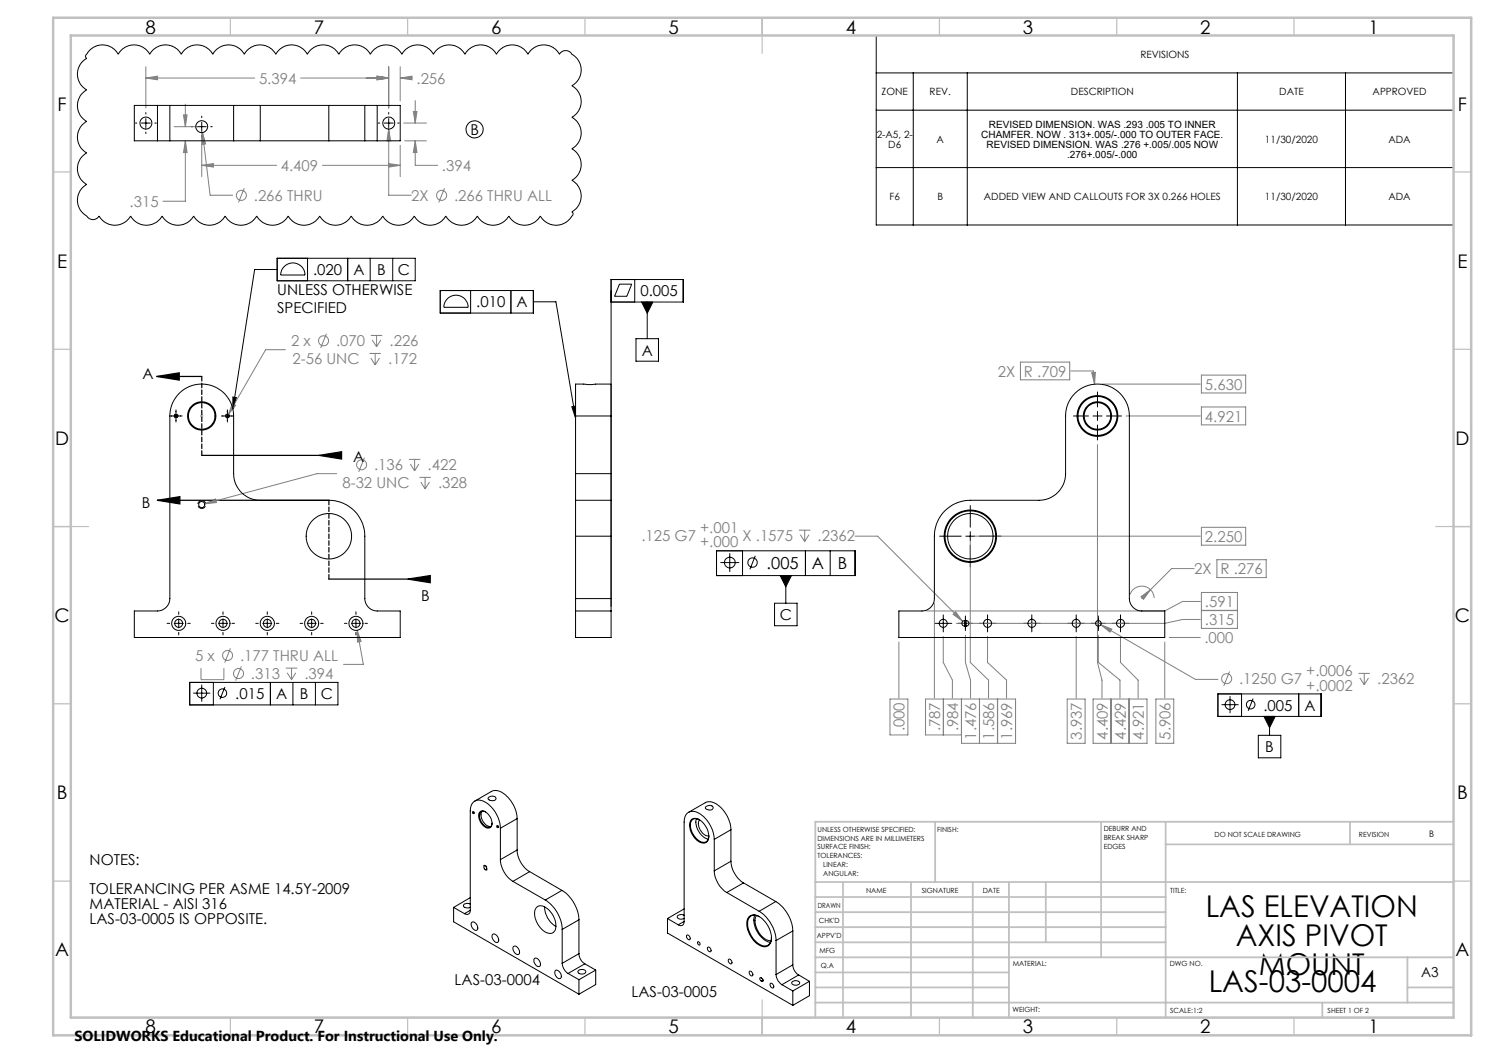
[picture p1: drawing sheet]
<svg xmlns="http://www.w3.org/2000/svg" width="420mm" height="297mm" viewBox="0 0 420 297" stroke-linecap="round" stroke-linejoin="round" font-family="sans-serif">
<g fill="none" stroke="#808080" stroke-width=".28">
<path d="M41.1 18.8v11.7M109.6 18.8v11.7M112.9 18.8v9.7M41.1 22l3.3-.5v1zM41.1 22h30.8M49.1 35.7h6.5M51.8 32.4h1l-.5 3.3zM52.3 39.7l.5 3.3h-1zM52.3 39.7v17.1h-6.4M52.3 29.4v6.3M56.9 37v12.8M57.1 37.4l.9 3.2-1 .1z"/>
<path d="M57.1 37.4l2.2 17.7h6.3M84.8 22h24.8M106.4 21.5l3.2 .5-3.2 .5zM109.6 36.4l.6 3.3h-1.1zM109.6 36.4v18.7h6.4M112.9 22l3.3-.5v1zM112.9 22h3.4M113.9 34.7h6.4M114.2 39.7h6.1M116.6 31.4h1l-.5 3.3zM117.1 39.7l.5 3.3h-1zM117.1 39.7v6.9h6.4"/>
<path d="M117.1 28.4v6.3M56.9 46.6l3.3-.5v1zM56.9 46.6h21.1M68.9 53.1l-1.6 4M90.9 46.6h22M109.6 46.1l3.3 .5-3.3 .5zM112.9 41v8.8M125.4 53.1l-1.6 4M80.5 98.6h-5.6l-10.5 18.3M92.1 94.1l-1.6 4M104.2 99.7h3.2M104.6 94.6h3.2"/>
<path d="M105 95.9l1.2 1.9M105.8 99.7v3.2M106.2 94.6v3.2M107.4 95.9l-1.2 1.9M65.6 113.8l.9 .5-2.1 2.6zM104.6 101l1.2 1.9M107 101l-1.2 1.9M287.8 102.1h13.9v5h-13.9zM302 104.6h6.4l.4 3.8M307.9 105.1l1.1-.1-.2 3.4zM310.8 108.3h27.8M317.6 117.3h21"/>
<path d="M338.9 105.8h12.5v5h-12.5zM338.9 114.8h12.5v5h-12.5zM95 133.6h-5.6l-31.7 8.5M102.8 129.1l-1.6 4M115.3 129.6h3.3M115.7 130.9l1.2 1.9M116.9 129.6v3.2M118.1 130.9l-1.2 1.9M118.3 134.7h3.2M118.7 136l1.2 1.9M119.9 134.7v3.2M121.1 136l-1.2 1.9"/>
<path d="M309.6 125.4v61.4l1.2 5v5M57.7 142.1l3.1-1.3 .3 .9zM225.4 149.5h3.2M225.7 150.8l1.3 1.9M227 149.5v3.2M228.2 150.8l-1.2 1.9M241.2 151.2h6.3l24 24.1M273.7 152.5v34.3l5.1 5v5M275 151.2h63.6M338.9 148.7h12.5v5.1h-12.5zM343.3 157.9h13.9v5h-13.9zM100.8 177.8l1 3.1-1 .2z"/>
<path d="M100.8 177.8l1.7 9.6h-5.6M263.6 170.1v26.7M266.1 179.5v7.3l2.5 5v5M268.9 173.3l.7-.7 1.9 2.7zM272.3 179.1v7.7l1.5 5v5M278.6 179.5v7.3l5.3 5v5M303.6 179.5v17.3M309.8 179.1v7.7l6.1 5v5M310.5 176.2l3.1 1.2-.5 .9zM310.5 176.2l26.7 15.4h6.3M316.1 179.5v7.3l4.9 5v5M318.8 167.6a3.5 3.5 0 0 1 3.8-2.3 3.5 3.5 0 0 1 2.9 3.4"/>
<path d="M321.8 168.3l2.7-2-2 2.7zM324.5 166.3l-2.4 2.5M329.8 179.8h8.8M336.8 160.4h-6.3l-6 5.9M338.6 174.7h-5l-5.1 1.1h-58.8M338.6 169.6h-5l-5.1 2.7h-67.2M338.9 167.1h10.1v5.1h-10.1zM338.9 172.2h10.1v5h-10.1zM56.7 188.5v3.2h6.4v-3.2M65 182.9l-1.6 4M68.1 188l-1.6 4M80.6 188.5h3.2"/>
<path d="M81 189.8l1.2 1.9M82.2 188.5v3.2M83.4 189.8l-1.2 1.9M251 197.2h5.1v10.1h-5.1zM253.5 181.1v15.7M261.1 197.2h5v10.1h-5zM271.2 197.2v12.5h10.1v-12.5h-15.2v10.1h5.1M276.3 197.2v12.5M281.4 197.2h5.1v12.5h-5.1zM301 197.2h5.1v12.5h-5.1zM308.3 197.2h5v12.5h-5zM313.4 197.2h10.1v12.5h-10.1z"/>
<path d="M318.5 197.2v12.5M326 197.2h5.1v12.5h-5.1zM328.5 181.1v15.7M346.8 189.4l-1.6 4.1M383.2 189.9h3.2M383.6 191.2l1.2 1.9M384.8 189.9v3.2M386 191.2l-1.2 1.9"/>
<circle cx="68.1" cy="55.1" r="1.41"/>
<circle cx="124.6" cy="55.1" r="1.41"/>
<circle cx="91.3" cy="96.1" r="1.42"/>
<circle cx="102" cy="131.1" r="1.4"/>
<circle cx="64.2" cy="184.9" r="1.42"/>
<circle cx="67.3" cy="190" r="1.41"/>
<circle cx="346" cy="191.4" r="1.41"/>
</g>
<g fill="none" stroke="#000" stroke-width=".28">
<path d="M25.2 14.2a5.1 5.1 0 0 1 8.1 1.1 5.1 5.1 0 0 1 8.9 0 5.1 5.1 0 0 1 8.9 0 5.1 5.1 0 0 1 8.9 0 5.1 5.1 0 0 1 8.9 0 5.1 5.1 0 0 1 8.9 0 5.1 5.1 0 0 1 8.9 0 5.1 5.1 0 0 1 8.9 0 5.1 5.1 0 0 1 8.9 0 5.1 5.1 0 0 1 8.8 0 5.1 5.1 0 0 1 8.9 0 5.1 5.1 0 0 1 8.9 0 5.1 5.1 0 0 1 8.9 0 5.1 5.1 0 0 1 8.9 0 5.1 5.1 0 0 1 8.9 0 2 2 0 0 1 3.5 0 5.1 5.1 0 0 1 0 8.9 5.1 5.1 0 0 1 0 8.9 5.1 5.1 0 0 1 0 8.9 5.1 5.1 0 0 1 0 8.9 5.1 5.1 0 0 1 0 8.9l.3 .5a5.2 5.2 0 0 1-4.4 3.2 5.2 5.2 0 0 1-4.8-2.6 5.1 5.1 0 0 1-8.9 0 5.1 5.1 0 0 1-8.9 0 5.1 5.1 0 0 1-8.9 0 5.1 5.1 0 0 1-8.9 0 5.1 5.1 0 0 1-8.9 0 5.1 5.1 0 0 1-8.8 0 5.1 5.1 0 0 1-8.9 0 5.1 5.1 0 0 1-8.9 0 5.1 5.1 0 0 1-8.9 0 5.1 5.1 0 0 1-8.9 0 5.1 5.1 0 0 1-8.9 0 5.1 5.1 0 0 1-8.9 0 5.1 5.1 0 0 1-8.9 0 5.1 5.1 0 0 1-8.9 0 2 2 0 0 1-3.5 0 5.1 5.1 0 0 1 0-8.9 5.1 5.1 0 0 1 0-8.9 5.1 5.1 0 0 1 0-8.8 5.1 5.1 0 0 1 0-8.9 5.1 5.1 0 0 1 0-8.9l-.2-.4v-.5zM247.2 10h162.8v53.5h-162.8zM38.2 34.7h.4M39.9 34.7h2.5M41.1 31.7v.5M41.1 33.4v2.6M41.1 37.2v.5M43.7 34.7h.4M53.9 35.7h.5M55.6 35.7h2.6M56.9 32.8v.4M56.9 34.5v2.5"/>
<path d="M56.9 38.3v.4M59.4 35.7h.5M106.7 34.7h.4M108.4 34.7h2.5M109.6 31.7v.5M109.6 33.4v2.6M109.6 37.2v.5M112.2 34.7h.4M247.2 20.6h162.8M247.2 31.1h162.8M257.6 20.6v42.9M272.8 20.6v42.9"/>
<path d="M349 20.6v42.9M379.5 20.6v42.9M247.2 47.3h162.8M78.2 72.8h38.9v6.4h-38.9zM78.2 76h-6.4l-6.1 39.3M80 75.4a3.4 3.4 0 0 1 3.8-1 3.4 3.4 0 0 1 2.2 3.2h-6.8l.2-1.3zM86.7 72.8v6.4M98.1 72.8v6.4M104.4 72.8v6.4M110.8 72.8v6.4M179 78.8v6.4M124.2 81.9h26.3v6.4h-26.3z"/>
<path d="M126.2 84.3a3.4 3.4 0 0 1 3.7-.8 3.4 3.4 0 0 1 2.1 3.2h-6.8l.1-1zM132.8 81.9v6.4M144.1 81.9v6.4M150.5 85.1h6.3l5.5 32.8M172.4 85.2h20.4v-6.4h-20.4v92.3M174.7 80.1h3.5l-1.4 3.5h-3.4zM179.4 95.5h6.3v6.4h-6.3zM181 85.2h3.1l-1.5 3.2zM182.6 85.2v10.3M47.9 117.3h3.5M49.6 115.6v3.4M62.4 117.3h3.5"/>
<path d="M64.1 115.6v3.4M65.7 112l1 .1-1 3.2zM161.3 114.7l1-.2v3.4zM302.8 117.3h4.2M308.3 117.3h2.5M309.6 110.6v4.2M309.6 116.1v2.5M309.6 119.9v4.2M312.1 117.3h4.2M202.1 155.4h39.1v6.9h-39.1zM203.2 158.7h5.3M205.8 156v5.3"/>
<path d="M209.4 155.4v6.9M213 156.8l-1.5 3.8M227.2 155.4v6.9M234.2 155.4v6.9M265 151.2h6.1M272.4 151.2h2.6M273.7 142.6v6.1M273.7 150v2.5M273.7 153.8v6.1M276.2 151.2h6.2M47.1 175.8h.8M49.1 175.8h2.6"/>
<path d="M50.4 172.6v.7M50.4 174.6v2.5M50.4 178.4v.7M53 175.8h.7M59.7 175.8h.7M61.6 175.8h2.6M62.9 172.6v.7M62.9 174.6v2.5M62.9 178.4v.7M65.4 175.8h.7M72.1 175.8h.7M74.1 175.8h2.6"/>
<path d="M75.4 172.6v.7M75.4 174.6v2.5M75.4 178.4v.7M77.9 175.8h.8M84.6 175.8h.8M86.6 175.8h2.6M87.9 172.6v.7M87.9 174.6v2.5M87.9 178.4v.7M90.5 175.8h.7M97.2 175.8h.7M99.1 175.8h2.6"/>
<path d="M100.4 172.6v.7M100.4 174.6v2.5M100.4 178.4v.7M102.9 175.8h.7M218.5 170.1h6.3v6.4h-6.3zM220.1 162.3h3.1l-1.5 3.2zM221.7 162.3v7.8M263.7 175.8h4.8M266.1 173.4v4.8M270.2 175.8h4.2M272.3 173.7v4.2M276.2 175.8h4.8"/>
<path d="M278.6 173.4v4.8M288.7 175.8h4.7M291 173.4v4.8M301.2 175.8h4.8M303.6 173.4v4.8M307.7 175.8h4.2M309.8 173.7v4.2M313.7 175.8h4.8M316.1 173.4v4.8M53.5 192.5h41.8v6.3h-41.8zM54.5 195.5h4.8M56.9 193.1v4.8"/>
<path d="M60.2 192.5v6.3M63.4 193.8l-1.3 3.4M76.3 192.5v6.3M82.6 192.5v6.3M89 192.5v6.3M343.5 195.7h29.2v6.4h-29.2zM344.6 198.8h4.8M347 196.4v4.8M350.2 195.7v6.4M353.4 197l-1.3 3.5M366.3 195.7v6.4M354.9 207.4h6.4v6.3h-6.4z"/>
<path d="M356.5 202.1h3.2l-1.6 3.1zM358.1 202.1v5.3"/>
<circle cx="133.9" cy="36.5" r="2.41"/>
<circle cx="205.9" cy="158.7" r="1.51"/>
<circle cx="212.3" cy="158.7" r="1.33"/>
<circle cx="56.9" cy="195.5" r="1.37"/>
<circle cx="62.8" cy="195.5" r="1.2"/>
<circle cx="347" cy="198.7" r="1.38"/>
<circle cx="352.8" cy="198.7" r="1.2"/>
</g>
<path d="M44.2 106.2l6.4-1v2zM44.2 106.2h12.7M56.9 128.4h33.1M90 128.4l6.3-1v2.1zM44.4 141.1l6.3-1v2zM44.4 141.1h48.3M92.7 163.3h22.3M115 163.3l6.4-1v2.1z" fill="none" stroke="#000" stroke-width=".35"/>
<path d="M56.4 117.3h1M56.6 117l.7 .7M56.9 116.8v1M57.3 117l-.7 .7" fill="none" stroke="#c0c0c0" stroke-width=".28"/>
<path d="M49.7 117.8a.55 .55 0 0 1-.5-.7 .55 .55 0 0 1 .9-.1 .55 .55 0 0 1-.3 .8h-.1M64.2 117.8a.55 .55 0 0 1-.5-.7 .55 .55 0 0 1 .9-.1 .55 .55 0 0 1-.3 .8h-.1" fill="none" stroke="#000" stroke-width=".28" stroke-dasharray="1.3 .6" stroke-dashoffset="-.1" stroke-linecap="butt"/>
<path d="M56.9 143.4a1.11 1.11 0 0 1-1-1.6 1.11 1.11 0 0 1 1.9-.1 1.11 1.11 0 0 1-.7 1.7h-.2" fill="none" stroke="#000" stroke-width=".28" stroke-dasharray="1.3 .6" stroke-linecap="butt"/>
<path d="M133.5 229.5l-.1-.1a.31 .31 0 0 1-.2-.4 .31 .31 0 0 1 .4-.2 .31 .31 0 0 1 .2 .5l-.3 .2M140.3 233.4a.31 .31 0 0 1-.3-.4 .31 .31 0 0 1 .5-.2 .31 .31 0 0 1 .1 .4l-.3 .2" fill="none" stroke="#000" stroke-width=".28" stroke-dasharray="1.3 .6" stroke-dashoffset=".9" stroke-linecap="butt"/>
<path d="M136.9 245.3a.64 .64 0 0 1-.5-.5 .64 .64 0 0 1 .4-.7 .72 .72 0 0 1 .6 .6 .72 .72 0 0 1-.3 .7l-.2-.1" fill="none" stroke="#000" stroke-width=".28" stroke-dasharray="1.3 .6" stroke-dashoffset=".7" stroke-linecap="butt"/>
<path d="M56.9 106.2v22.2M92.8 141.1v22.2" fill="none" stroke="#000" stroke-width=".35" stroke-dasharray="1.3 .6"/>
<g fill="none" stroke="#c0c0c0" stroke-width=".35">
<path d="M65 5v5M115 5v5M165 5v5M215 5v10M265 5v5M315 5v5M365 5v5M15 48.5h5M410 48.5h5M15 98.5h5M410 98.5h5M15 148.5h10"/>
<path d="M405 148.5h10M15 198.5h5M410 198.5h5M15 248.5h5M410 248.5h5M65 287v5M115 287v5M165 287v5M215 282v10M265 287v5M315 287v5M365 287v5"/>
</g>
<g fill="none" stroke="#c0c0c0" stroke-width=".5">
<path d="M263.8 231.8v17M310.6 231.8v38.2M328.8 231.8v55.2M328.8 238.2h81.2M380.8 231.8v6.4M410 231.8h-180v55.2M230 248.8h180M230 257.3h98.8M230 253h98.8M237.8 248.8v38.2M257 248.8v38.2M274.4 248.8v38.2"/>
<path d="M284.6 248.8v38.2M295 248.8v17M230 265.8h98.8M230 261.5h98.8M230 278.5h54.6M230 274.3h54.6M230 270h180M397 278.5h13M397 270v12.8M230 282.8h180M373 282.8v4.2"/>
</g>
<path d="M15 5h400v287h-400zM20 10h390v277h-390z" fill="none" stroke="#c0c0c0" stroke-width=".7"/>
<g fill="#000">
<path d="M181 85.2l1.6 3.2 1.5-3.2zM356.5 202.1l1.6 3.1 1.6-3.1zM220.1 162.3l1.6 3.2 1.5-3.2zM161.3 114.7l1-.2v3.4z"/>
<path d="M44.2 106.2l6.4-1v2zM90 128.4l6.3-1v2.1zM44.4 141.1l6.3-1v2zM115 163.3l6.4-1v2.1z"/>
</g>
<path d="M100.8 177.8v3.3l1-.2zM65.6 113.8l-1.2 3.1 2.1-2.6zM57.7 142.1l3.4-.4-.3-.9zM310.5 176.2l2.6 2.1 .5-.9zM269.6 172.6l-.7 .7 2.6 2zM321.8 168.3l.7 .7 2-2.7zM307.9 105.1l.9 3.3 .2-3.4zM109.6 36.4l-.5 3.3h1.1zM112.9 22l3.3-.5v1zM106.4 21.5l3.2 .5-3.2 .5zM41.1 22l3.3-.5v1zM106.4 21.5l3.2 .5-3.2 .5zM117.1 39.7l.5 3.3h-1zM116.6 31.4h1l-.5 3.3zM57.1 37.4l-.1 3.3 1-.1zM51.8 32.4h1l-.5 3.3zM52.3 39.7l.5 3.3h-1zM56.9 46.6l3.3-.5v1zM109.6 46.1l3.3 .5-3.3 .5z" fill="#808080"/>
<path d="M65.7 112l1 .1-1 3.2z" fill="#000"/>
<g fill="none" stroke="#000" stroke-width=".28">
<path d="M44.4 39.7h3.5M44.4 29.7h3.5M44.4 29.7h-6.5v10h6.5M44.4 29.7v10M47.9 39.7h18M47.9 29.7h18M47.9 29.7v10M65.9 39.7h7.5M65.9 29.7h7.5M65.9 29.7v10M73.4 29.7v10M73.4 39.7h19.3"/>
<path d="M73.4 29.7h19.3M92.7 39.7h10.2M92.7 29.7h10.2M92.7 29.7v10M102.9 39.7h3.5M102.9 29.7h3.5M102.9 29.7v10M106.4 29.7h6.5v10h-6.5M106.4 29.7v10M50.7 110.8a9 9 0 0 1 9.8-1.8 9 9 0 0 1 5.4 8.3v16.3a7.5 7.5 0 0 0 7.5 7.5h19.3a10.1 10.1 0 0 1 10.2 10.1v17.6a3.5 3.5 0 0 0 3.5 3.5h6.5v7.5h-75v-7.5h6.5a3.5 3.5 0 0 0 3.5-3.5v-51.5a8.9 8.9 0 0 1 2.8-6.5zM162.3 117.3v-9l3.5 .2 6.6-.2v9M162.3 117.3v16.3"/>
<path d="M162.3 117.3h10.1M172.4 117.3v16.3M162.3 133.6v7.5M162.3 133.6h10.1M172.4 133.6v7.5M162.3 141.1v10.1M162.3 141.1h10.1M162.3 151.2v17.6M162.3 151.2h10.1M172.4 141.1v10.1M172.4 151.2v17.6M266.5 144.1a10.2 10.2 0 0 1 7.2-3h19.4a7.5 7.5 0 0 0 7.5-7.5v-16.3a9 9 0 0 1 9-9 9 9 0 0 1 9 9v51.5a3.5 3.5 0 0 0 3.5 3.5h6.4v7.5h-75v-7.5h6.6a3.5 3.5 0 0 0 3.5-3.5v-17.6a10 10 0 0 1 2.9-7.1z"/>
<path d="M162.3 168.8v3.5M162.3 172.3h10.1M162.3 172.3v7.5h10.1v-7.5M162.3 168.8h10.1M172.4 168.8v3.5M272.1 175a.79 .79 0 0 0-.8 .8 .79 .79 0 0 0 .8 .8M272.1 175h.4M272.1 176.6h.4M272.1 175.8h.4M272.1 175v1.6M272.5 175a.79 .79 0 0 1 .8 .8 .79 .79 0 0 1-.8 .8M272.5 175v1.6"/>
<path d="M133.3 229h.3v.4zM133.9 226l4.7-2.8a3.7 3.7 0 0 1 4.3 1.3 9.3 9.3 0 0 1 3 6.4M135.4 229a1.63 1.63 0 0 1 2.4 .8 2.65 2.65 0 0 1 .4 3.7 2.89 2.89 0 0 1-3.1-2.7l-.1-.9zM136 228.8a3.1 3.1 0 0 0 2.5 4.3M136.9 229a1.13 1.13 0 0 0-1.4 .1 1.13 1.13 0 0 0-.2 1.4 3 3 0 0 0 2.9 2.8l.4-.5 .2-.6M137.8 224.9a1.28 1.28 0 0 1 2.1 .4 1.27 1.27 0 0 1-2.2-.2zM141.1 233.6a8.7 8.7 0 0 0-5.5-7.9 2.51 2.51 0 0 0-3 3v28M141.1 233.6v8.9M145.9 239.7a7.6 7.6 0 0 0 3.5 6.1M145.9 230.9l-4.8 2.7M145.9 239.7l-4.8 2.8M145.9 230.9v8.8"/>
<path d="M194.2 229.1l4.7-2.7a3.6 3.6 0 0 1 4.3 1.3 9.5 9.5 0 0 1 3 6.3M194.9 231.3a2.21 2.21 0 0 1 3.2 .6 4.8 4.8 0 0 1 1.4 5.4 2.21 2.21 0 0 1-3.2-.6 4.8 4.8 0 0 1-1.4-5.4zM196.4 230.9a5.1 5.1 0 0 0 3.4 5.8M197.3 231.2a3.4 3.4 0 0 0 2.6 4.6v-.1a1.58 1.58 0 0 1-.8 1.7 1.58 1.58 0 0 1-1.8-.2 5 5 0 0 1-2.2-5.7 1.62 1.62 0 0 1 2.2-.3M199.2 227.5a1.17 1.17 0 0 1 2 .4 1.31 1.31 0 0 1-2.3-.1zM201.5 236.7a8.8 8.8 0 0 0-5.6-7.8 2.51 2.51 0 0 0-2.9 3v28M201.5 236.7v8.9M206.2 234l-4.7 2.7M206.2 234v8.9M128 255.9v4.1l35.3 20.4M128 255.9l3 1.8M132.6 256.7a1 1 0 0 1-.4 1.1 1 1 0 0 1-1.2-.1"/>
<path d="M132.6 255l-.2-.1a1.03 1.03 0 0 0-1.6 .8 1.69 1.69 0 0 0 1.8 .2M132.6 253.2l-4.6 2.7M132.6 256.7l-1.6 1M136.6 244.3a.59 .59 0 0 1 .6 .3 .59 .59 0 0 1-.1 .7 .73 .73 0 0 1-.5-1zM141.1 242.5a7.8 7.8 0 0 0 3.6 6.1M144.7 248.6l9.1 5.3M149.4 245.8l-4.7 2.8M149.4 245.8l9.1 5.3M151.4 255.9a2.49 2.49 0 0 1 3.4 .8 5.5 5.5 0 0 1 1.7 5.8 2.09 2.09 0 0 1-3.3 0 6 6 0 0 1-2.1-6.1zM153.6 255.8a6.5 6.5 0 0 0 3.2 5.5M153.8 253.9a10.4 10.4 0 0 1 4.8 8.2M158.5 251.1a10.6 10.6 0 0 1 4.8 8.3"/>
<path d="M158.5 251.1l-4.7 2.8M163.3 259.4v9.6M163.3 259.4l-4.7 2.7M188.3 259.1v4.1l35.3 20.4M188.3 259.1l3 1.7M192.9 258.2a1.2 1.2 0 0 0-1.9 .5 1.44 1.44 0 0 0 2 .3M192.9 258.2h.1M193 259.9a1 1 0 0 1-.5 1.1 1 1 0 0 1-1.2-.2M193 256.4l-4.7 2.7M193 259.9l-1.7 .9M201.5 245.6a7.8 7.8 0 0 0 3.5 6.1M205 251.7l9.1 5.3"/>
<path d="M206.2 242.9a7.9 7.9 0 0 0 3.5 6.1M206.2 242.9l-4.7 2.7M209.7 249l-4.7 2.7M209.7 249l9.1 5.3M211.4 258.4a2.84 2.84 0 0 1 3.7 .9 6.5 6.5 0 0 1 2.1 6.9 2.24 2.24 0 0 1-3.4 .1 7.1 7.1 0 0 1-2.9-7.2zM212.9 258.1a6.6 6.6 0 0 0 4.4 7.7M213.4 258.2a5.4 5.4 0 0 0 1.7 6.1 3.4 3.4 0 0 0 2.4 1.1M214.1 257a10.7 10.7 0 0 1 4.8 8.3M214.2 258.5a2.02 2.02 0 0 0-2.4-.1 2.02 2.02 0 0 0-.9 2.1 6.4 6.4 0 0 0 4.8 6.3 1.98 1.98 0 0 0 1.9-2.3M218.8 254.3a10.7 10.7 0 0 1 4.8 8.3M218.8 254.3l-4.7 2.7M133.1 260.1a1.42 1.42 0 0 1 1.4 .8 1.42 1.42 0 0 1-.1 1.5 1.63 1.63 0 0 1-1.3-2.3z"/>
<path d="M139 263.5a1.42 1.42 0 0 1 1.4 .7 1.42 1.42 0 0 1-.1 1.6 1.63 1.63 0 0 1-1.3-2.3zM144.8 267a1.38 1.38 0 0 1 1.4 .4 1.38 1.38 0 0 1 .3 1.4 .72 .72 0 0 1-.7 .5 .72 .72 0 0 1-.6-.6 1.58 1.58 0 0 1-.4-1.7zM150.8 270.3a1.48 1.48 0 0 1 1.4 2.3 1.57 1.57 0 0 1-1.4-2.3zM156.7 273.8a1.51 1.51 0 0 1 1.6 1.9 .86 .86 0 0 1-.9 .3 .86 .86 0 0 1-.6-.7 1.37 1.37 0 0 1-.1-1.5zM158.6 271.7v.3a3.9 3.9 0 0 0 1.6 2.6M158.6 262.1v9.6M160.2 274.6l3.1 1.7M163.1 273.8l.2-.1a1.18 1.18 0 0 1 1.9 .5 1.21 1.21 0 0 1-1.2 .6 1.21 1.21 0 0 1-.9-.9zM163.3 269a3.5 3.5 0 0 0 1.7 2.8M163.3 276.3v4.1M163.3 269l-4.7 2.7M165 271.8l-4.8 2.8"/>
<path d="M165 271.8l3 1.8M168 273.6v4.1l-4.7 2.7M168 273.6l-4.7 2.7M193.7 263.8a.76 .76 0 0 1 .8 .4 .76 .76 0 0 1-.1 .9 .96 .96 0 0 1-.7-1.3zM196.9 265.6l.2 .1a.48 .48 0 0 1 .3 .4 .48 .48 0 0 1-.2 .5l-.1-.1a.58 .58 0 0 1-.2-.9zM199.6 267.2a.74 .74 0 0 1 .8 .4 .74 .74 0 0 1-.1 .9 .94 .94 0 0 1-.7-1.3zM205.6 270.5a.81 .81 0 0 1 .7 .5 .81 .81 0 0 1-.1 .9 .91 .91 0 0 1-.6-1.4zM211.5 273.9a.82 .82 0 0 1 .7 .5 .82 .82 0 0 1-.1 .9 .91 .91 0 0 1-.6-1.4zM214.7 276.7a.44 .44 0 0 1-.5-.5 .44 .44 0 0 1 .5-.4 .56 .56 0 0 1 .5 .4 .56 .56 0 0 1-.2 .6h-.1M214.7 276.7l.2 .1M215.2 276.4l-.5 .3M215.3 276.6l-.4 .2"/>
<path d="M217.3 277.4a.81 .81 0 0 1 .8 .4 .81 .81 0 0 1-.1 .9 .94 .94 0 0 1-.7-1.3zM218.9 274.9l.1 .5a3.6 3.6 0 0 0 1.6 2.3M218.9 265.3v9.6M220.6 277.7l3 1.8M223.6 276.8h.1a1.13 1.13 0 0 1 1.8 .6 1.36 1.36 0 0 1-2.2-.2zM223.6 272.1a3.5 3.5 0 0 0 1.7 2.9M223.6 262.6v9.5M223.6 279.5v4.1M223.6 262.6l-4.7 2.7M223.6 272.1l-4.7 2.8M225.3 275l-4.7 2.7M225.3 275l3 1.8"/>
<path d="M228.3 276.8l-4.7 2.7M228.3 276.8v4l-4.7 2.8"/>
<circle cx="41.2" cy="34.7" r="1.69"/>
<circle cx="56.9" cy="35.7" r="1.68"/>
<circle cx="109.7" cy="34.7" r="1.69"/>
<circle cx="49.7" cy="117.3" r=".44"/>
<circle cx="56.9" cy="117.3" r="4"/>
<circle cx="56.9" cy="117.3" r="3.7"/>
<circle cx="64.2" cy="117.3" r=".44"/>
<circle cx="309.6" cy="117.3" r="4"/>
<circle cx="309.6" cy="117.3" r="3.7"/>
<circle cx="309.6" cy="117.3" r="5.5"/>
<circle cx="309.6" cy="117.3" r="5.8"/>
<circle cx="56.9" cy="142.3" r=".86"/>
<circle cx="92.8" cy="151.2" r="6.4"/>
<circle cx="273.7" cy="151.2" r="6.4"/>
<circle cx="273.7" cy="151.2" r="7.2"/>
<circle cx="273.7" cy="151.2" r="7.4"/>
<circle cx="50.4" cy="175.8" r="1.99"/>
<circle cx="50.4" cy="175.8" r="1.13"/>
<circle cx="62.9" cy="175.8" r="1.99"/>
<circle cx="62.9" cy="175.8" r="1.13"/>
<circle cx="75.4" cy="175.8" r="1.13"/>
<circle cx="75.4" cy="175.8" r="2"/>
<circle cx="87.9" cy="175.8" r="1.99"/>
<circle cx="87.9" cy="175.8" r="1.13"/>
<circle cx="100.4" cy="175.8" r="1.99"/>
<circle cx="100.4" cy="175.8" r="1.13"/>
<circle cx="266.1" cy="175.8" r="1.13"/>
<circle cx="278.6" cy="175.8" r="1.13"/>
<circle cx="291.1" cy="175.8" r="1.12"/>
<circle cx="303.6" cy="175.8" r="1.13"/>
<circle cx="309.8" cy="175.8" r=".78"/>
<circle cx="316.1" cy="175.8" r="1.13"/>
<circle cx="140.4" cy="233.1" r=".24"/>
</g>
<g font-size="8.5">
<text x="340.1" y="258.8">LAS ELEVATION</text>
<text x="348.6" y="266.9">AXIS PIVOT</text>
<text x="355" y="275">MOUNT</text>
<text x="340.9" y="279.7">LAS-03-0004</text>
</g>
<g font-size="5.3">
<text x="41" y="9.5">8</text>
<text x="88.5" y="9.5">7</text>
<text x="138.5" y="9.5">6</text>
<text x="188.5" y="9.5">5</text>
<text x="238.5" y="9.5">4</text>
<text x="288.5" y="9.5">3</text>
<text x="338.5" y="9.5">2</text>
<text x="386" y="9.5">1</text>
<text x="16.2" y="31.2">F</text>
<text x="411.2" y="31.2">F</text>
<text x="16.1" y="75.5">E</text>
<text x="411.1" y="75.5">E</text>
<text x="15.5" y="125.5">D</text>
<text x="410.5" y="125.5">D</text>
<text x="15.4" y="175.5">C</text>
<text x="410.4" y="175.5">C</text>
<text x="16" y="225.5">B</text>
<text x="411" y="225.5">B</text>
<text x="15.5" y="269.7">A</text>
<text x="410.5" y="269.7">A</text>
<text x="41" y="291.5">8</text>
<text x="88.5" y="291.5">7</text>
<text x="138.5" y="291.5">6</text>
<text x="188.5" y="291.5">5</text>
<text x="238.5" y="291.5">4</text>
<text x="288.5" y="291.5">3</text>
<text x="338.5" y="291.5">2</text>
<text x="386" y="291.5">1</text>
</g>
<g font-size="4.7">
<text x="216.3" y="160.6">.005</text>
<text x="229" y="160.6">A</text>
<text x="236.4" y="160.6">B</text>
</g>
<g font-size="4.2" fill="#808080">
<text x="73.1" y="23.6">5.394</text>
<text x="117.5" y="23.6">.256</text>
<text x="79.2" y="48.2">4.409</text>
<text x="124.6" y="48.2">.394</text>
<text x="36.6" y="58.4">.315</text>
<text x="71.6" y="56.6">.266 THRU</text>
<text x="116" y="56.6">2X</text>
<text x="128.1" y="56.6">.266 THRU ALL</text>
<text x="82.1" y="97.7">2 x</text>
<text x="94.8" y="97.7">.070</text>
<text x="109.9" y="97.7">.226</text>
<text x="82.5" y="102.7">2-56 UNC</text>
<text x="109.5" y="102.7">.172</text>
<text x="281.4" y="106.2">2X</text>
<text x="288.8" y="106.2">R .709</text>
<text x="339.9" y="109.9">5.630</text>
<text x="339.9" y="118.9">4.921</text>
<text x="96.6" y="137.7">8-32 UNC</text>
<text x="105.5" y="132.6">.136</text>
<text x="120.6" y="132.6">.422</text>
<text x="123.6" y="137.7">.328</text>
<text x="180.9" y="152.6">.125 G7</text>
<text x="197.5" y="150.3">+.001</text>
<text x="197.5" y="154.4">+.000</text>
<text x="209.4" y="152.6">X .1575</text>
<text x="230.6" y="152.6">.2362</text>
<text x="339.9" y="152.8">2.250</text>
<text x="336.9" y="162">2X</text>
<text x="344.3" y="162">R .276</text>
<text x="339.9" y="171.2">.591</text>
<text x="339.9" y="176.3">.315</text>
<text x="339.7" y="181.4">.000</text>
<text x="55" y="186.4">5 x</text>
<text x="67.7" y="186.4">.177 THRU ALL</text>
<text x="70.8" y="191.5">.313</text>
<text x="85.9" y="191.5">.394</text>
<text x="368.5" y="190.7">+.0006</text>
<text x="349.5" y="193">.1250 G7</text>
<text x="368.5" y="194.8">+.0002</text>
<text x="388.5" y="193">.2362</text>
<text x="255.2" y="206.3" transform="rotate(-90 255.2 206.3)">.000</text>
<text x="265.2" y="206.3" transform="rotate(-90 265.2 206.3)">.787</text>
<text x="270.3" y="206.3" transform="rotate(-90 270.3 206.3)">.984</text>
<text x="275.4" y="208.7" transform="rotate(-90 275.4 208.7)">1.476</text>
<text x="280.4" y="208.7" transform="rotate(-90 280.4 208.7)">1.586</text>
<text x="285.5" y="208.7" transform="rotate(-90 285.5 208.7)">1.969</text>
<text x="305.2" y="208.7" transform="rotate(-90 305.2 208.7)">3.937</text>
<text x="312.4" y="208.7" transform="rotate(-90 312.4 208.7)">4.409</text>
<text x="317.5" y="208.7" transform="rotate(-90 317.5 208.7)">4.429</text>
<text x="322.6" y="208.7" transform="rotate(-90 322.6 208.7)">4.921</text>
<text x="330.2" y="208.7" transform="rotate(-90 330.2 208.7)">5.906</text>
</g>
<g font-size="4.2">
<text x="132.7" y="38">B</text>
<text x="88.3" y="77.6">.020</text>
<text x="99.7" y="77.6">A</text>
<text x="106.4" y="77.6">B</text>
<text x="112.3" y="77.6">C</text>
<text x="78.2" y="83.3">UNLESS OTHERWISE</text>
<text x="180.6" y="83.6">0.005</text>
<text x="78.2" y="88.3">SPECIFIED</text>
<text x="134.3" y="86.7">.010</text>
<text x="145.7" y="86.7">A</text>
<text x="181" y="100.3">A</text>
<text x="40.2" y="106.9">A</text>
<text x="99.6" y="130.2">A</text>
<text x="40" y="143.3">B</text>
<text x="118.8" y="169.4">B</text>
<text x="219.9" y="174.9">C</text>
<text x="66.4" y="197.2">.015</text>
<text x="77.9" y="197.2">A</text>
<text x="84.6" y="197.2">B</text>
<text x="90.5" y="197.2">C</text>
<text x="356.4" y="200.5">.005</text>
<text x="367.9" y="200.5">A</text>
<text x="356.9" y="212.1">B</text>
<text x="25.3" y="243.9">NOTES:</text>
<text x="25.3" y="252.2">TOLERANCING PER ASME 14.5Y-2009</text>
<text x="25.3" y="256.4">MATERIAL - AISI 316</text>
<text x="25.3" y="260.6">LAS-03-0005 IS OPPOSITE.</text>
<text x="128.2" y="277.8">LAS-03-0004</text>
<text x="178.2" y="281.2">LAS-03-0005</text>
</g>
<text font-size="4.1" x="21" y="293.7">SOLIDWORKS Educational Product. For Instructional Use Only.</text>
<text font-size="3.9" x="400.9" y="275.5">A3</text>
<g font-size="2.8">
<text x="321.7" y="16.3">REVISIONS</text>
<text x="248.7" y="26.9">ZONE</text>
<text x="262.2" y="26.9">REV.</text>
<text x="302.1" y="26.9">DESCRIPTION</text>
<text x="360.8" y="26.9">DATE</text>
<text x="387.2" y="26.9">APPROVED</text>
<text x="279" y="36">REVISED DIMENSION. WAS .293 .005 TO INNER</text>
<text x="247.3" y="38.8">2-A5, 2-</text>
<text x="250.6" y="41.6">D6</text>
<text x="264.2" y="40.2">A</text>
<text x="276.8" y="38.8">CHAMFER. NOW . 313+.005/-.000 TO OUTER FACE.</text>
<text x="278.3" y="41.6">REVISED DIMENSION. WAS .276 +.005/.005 NOW</text>
<text x="356.8" y="40.2">11/30/2020</text>
<text x="391.6" y="40.2">ADA</text>
<text x="301" y="44.4">.276+.005/-.000</text>
<text x="250.9" y="56.4">F6</text>
<text x="264.4" y="56.4">B</text>
<text x="277.5" y="56.4">ADDED VIEW AND CALLOUTS FOR 3X 0.266 HOLES</text>
<text x="356.8" y="56.4">11/30/2020</text>
<text x="391.6" y="56.4">ADA</text>
</g>
<text font-size="2.5" x="403.2" y="236.1">B</text>
<g font-size="2">
<text x="230.6" y="234.6">UNLESS OTHERWISE SPECIFIED:</text>
<text x="230.6" y="237.1">DIMENSIONS ARE IN MILLIMETERS</text>
<text x="230.6" y="239.6">SURFACE FINISH:</text>
<text x="264.4" y="234.6">FINISH:</text>
<text x="311.3" y="234.5">DEBURR AND</text>
<text x="311.3" y="237">BREAK SHARP</text>
<text x="311.3" y="239.5">EDGES</text>
<text x="342.6" y="236">DO NOT SCALE DRAWING</text>
<text x="383.3" y="236.2">REVISION</text>
<text x="230.6" y="242.1">TOLERANCES:</text>
<text x="232.2" y="244.6">LINEAR:</text>
<text x="232.2" y="247.1">ANGULAR:</text>
<text x="244.3" y="252">NAME</text>
<text x="260" y="251.9">SIGNATURE</text>
<text x="277.2" y="251.9">DATE</text>
<text x="330.1" y="251.9">TITLE:</text>
<text x="230.6" y="256.1">DRAWN</text>
<text x="230.9" y="260.3">CHK'D</text>
<text x="230.4" y="264.4">APPV'D</text>
<text x="231.1" y="268.8">MFG</text>
<text x="231.5" y="273">Q.A</text>
<text x="285.6" y="272.5">MATERIAL:</text>
<text x="330" y="272.5">DWG NO.</text>
<text x="285.6" y="285.5">WEIGHT:</text>
<text x="330.1" y="285.6">SCALE:1:2</text>
<text x="374.5" y="285.6">SHEET 1 OF 2</text>
</g>
</svg>
